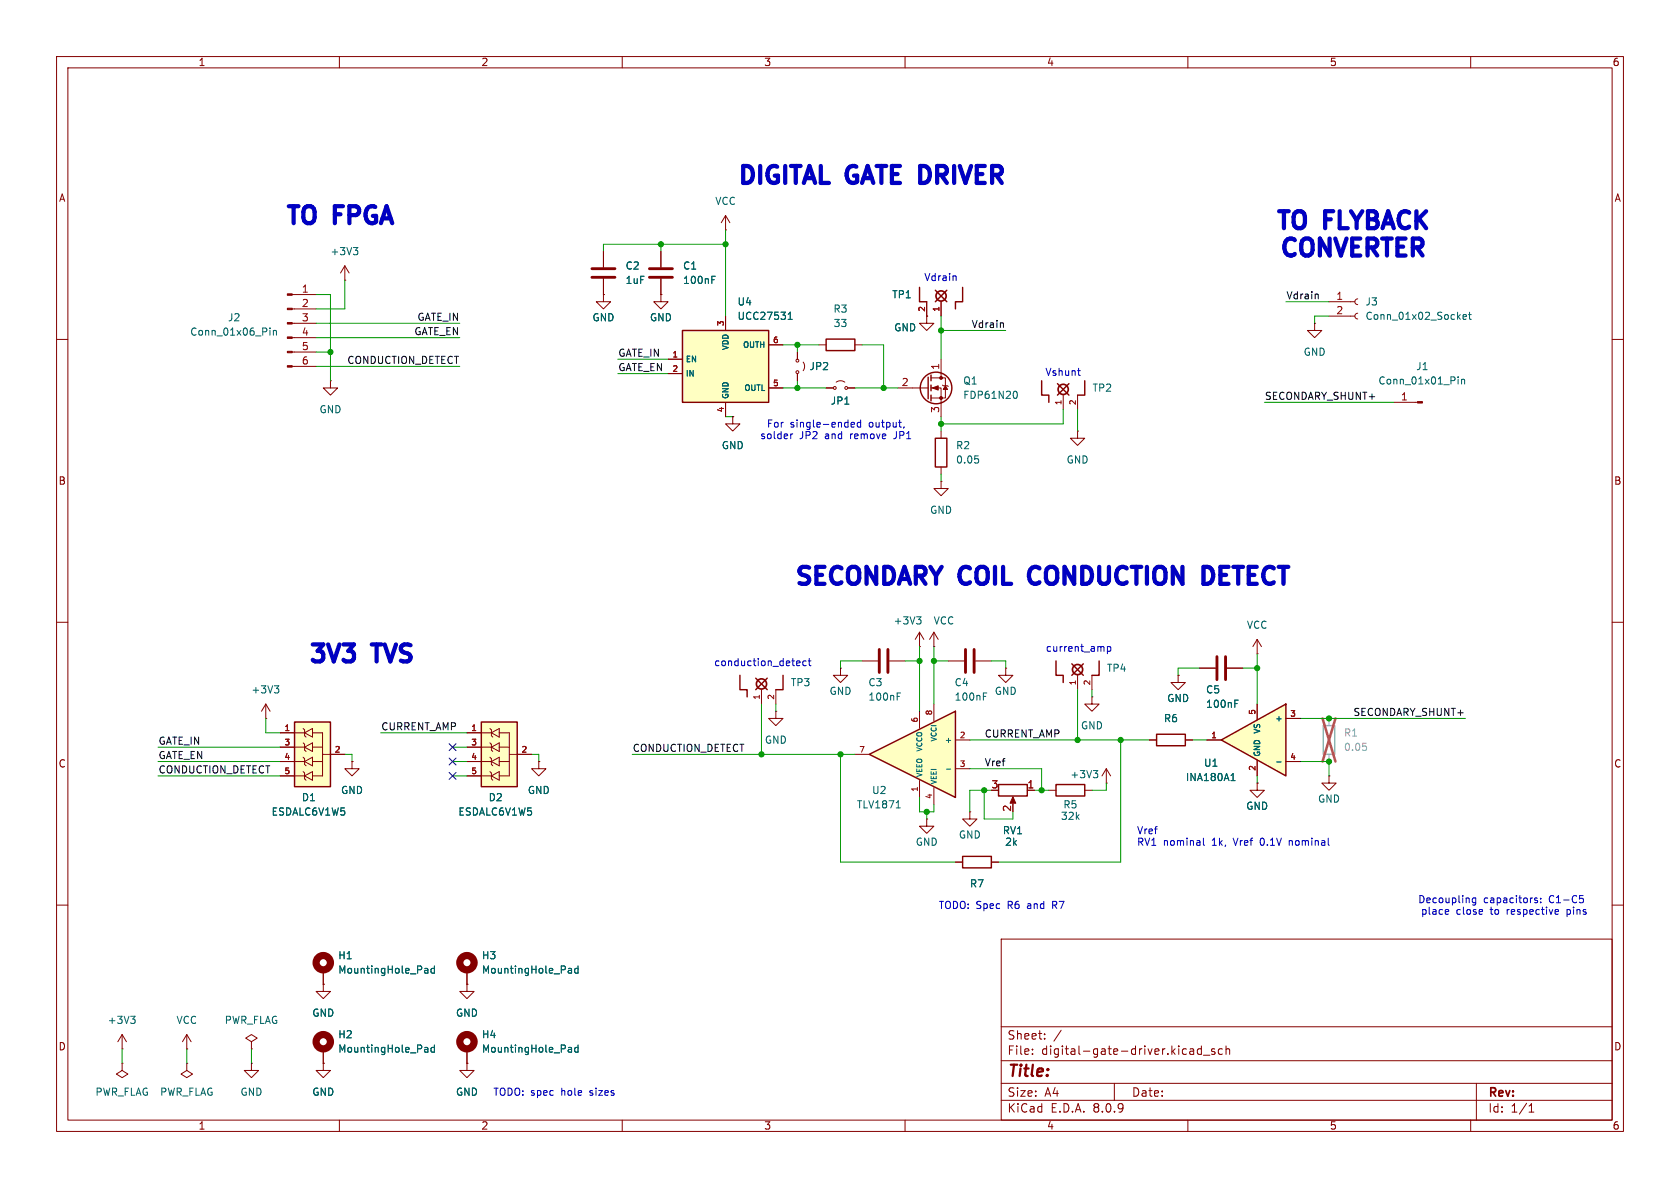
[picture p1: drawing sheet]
<svg xmlns="http://www.w3.org/2000/svg" width="297mm" height="210mm" viewBox="0 0 297 210" stroke-linecap="round" stroke-linejoin="round" font-family="sans-serif">
<g fill="none" stroke="#840000" stroke-width=".18">
<path d="M10 10h277v190h-277zM12 12h273v186h-273zM60 10v2M110 10v2M160 10v2M210 10v2M260 10v2M51.7 59.7h4.2M51.7 57.2h4.2M51.7 54.6h4.2M51.7 52.1h4.2M61 49.5h.1"/>
<path d="M61 47l-.8 1.3M61 47v2.5M61 47l.7 1.3M106.7 52.1v1.2h1.2l-1.2 1.3-1.3-1.3h1.3M106.7 52.1h.1M106.7 44.5v2.7M106.7 49.3v2.8M116.8 52.1v1.2h1.3l-1.3 1.3-1.2-1.3h1.2M116.8 52.1h.1M116.8 44.5v2.7M116.8 49.3v2.8M232.4 57.2v1.2h1.3l-1.3 1.3-1.3-1.3h1.3"/>
<path d="M232.4 57.2h.1M234.9 55.9h4.6M234.9 53.3h4.6M240 55.4l-.3 .1-.2 .4 .2 .3 .3 .2M240 52.8l-.3 .2-.2 .3 .2 .4 .3 .1M10 60h2M51.7 64.8h4.2M51.7 62.2h4.2M58.4 67.3v1.3h1.3l-1.3 1.3-1.3-1.3h1.3M58.4 67.3h.1M166.4 76.2v1.3M188 69.9v2.5"/>
<path d="M190.5 76.2v1.3h1.3l-1.3 1.2-1.3-1.2h1.3M190.5 76.2h.1M190.5 69.9v2.5M246.4 71.1h4.2M285 60h2M166.4 85.1v1.3h1.2l-1.2 1.2-1.3-1.2h1.3M166.4 85.1h.1M166.4 82.6v1.2M10 110h2M152.4 116.8h2.8M157.2 116.8h2.8M167.6 116.8h2.8"/>
<path d="M172.5 116.8h2.8M177.8 118.1v1.3h-1.3l1.3 1.3 1.3-1.3h-1.3M177.8 118.1h.1M190.5 119.4v2.5M193 119.4v2.5M208.3 119.4v1.3h1.2l-1.2 1.2-1.3-1.2h1.3M208.3 119.4h.1M212.1 118.1h2.8M216.9 118.1h2.8M285 110h2M47 127h.1M47 124.5l-.8 1.2"/>
<path d="M47 124.5v2.5M47 124.5l.8 1.2M181.6 139.7h1.3M185.4 139.7h1.3M191.8 139.7h1.2M193 123.2v1.3h1.3l-1.3 1.2-1.2-1.2h1.2M193 123.2h.1M195.6 138.4h.1M195.6 135.9l-.8 1.3M195.6 135.9v2.5M195.6 135.9l.7 1.3M203.2 130.8h1.3"/>
<path d="M209.5 130.8h1.3M234.9 137.2v1.2h1.3l-1.3 1.3-1.2-1.3h1.2M234.9 137.2h.1M163.8 144.8v1.3h1.3l-1.3 1.2-1.2-1.2h1.2M163.8 144.8h.1M168.9 152.4h1.3M171.4 143.5v1.3h1.3l-1.3 1.3-1.2-1.3h1.2M171.4 143.5h.1M175.3 152.4h1.2M179.1 141.2v1M10 160h2M57.1 171.5v2.5"/>
<path d="M82.5 174v1.3h1.3l-1.3 1.2-1.2-1.2h1.2M82.5 174h.1M82.5 171.5v2.5M177 166h108v32h-108zM285 160h2M21.6 185.4h.1M21.6 188v1.2l1 .7-1 .6-1-.6 1-.7M21.6 188h.1M21.6 182.9l-.8 1.3M21.6 182.9v2.5M21.6 182.9l.8 1.3M33 185.4h.1"/>
<path d="M33 188v1.2l1 .7-1 .6-1-.6 1-.7M33 188h.1M33 182.9l-.7 1.3M33 182.9v2.5M33 182.9l.8 1.3M44.4 184.2l1.1-.7-1.1-.6-1 .6 1 .7v1.2M44.4 185.4h.1M44.4 188v1.2h1.3l-1.3 1.3-1.2-1.3h1.2M44.4 188h.1M57.1 188v1.2h1.3l-1.3 1.3-1.2-1.3h1.2M57.1 188h.1M57.1 185.4v2.6"/>
<path d="M60 198v2M82.5 188v1.2h1.3l-1.3 1.3-1.2-1.3h1.2M82.5 188h.1M82.5 185.4v2.6M110 198v2M160 198v2M177 194.5h108M177 191.5h108M177 187.5h108M177 181.5h108M182.5 186.3v.1M182.5 185.5v.1"/>
<path d="M184.7 183.6v.1M184.7 182.8v.1M187.6 182.1l-1.3 2M197 191.5v3M210 198v2M210.5 185.4h.3l.2 .2v.8M211 186.3l-.5 .1M211 185.8h-.5M212.4 185.5l-.4-.1-.3 .3v.4l.1 .2h.6M212.4 184.9v1.5M212.7 186.5h1.2M214.7 185.5l-.3-.1-.2 .2v.2l.5 .2v.3h-.5"/>
<path d="M216.1 185.5l-.4-.1-.3 .3v.4l.1 .2h.6M216.7 185.5l.3-.1 .3 .1 .1 .9M216.7 184.9v1.5M260 198v2M261 191.5v6.5M270.3 196.6h.9M270.3 195.5l.4-.4v1.5"/>
</g>
<g fill="none" stroke="#840000" stroke-width="1.3">
<circle cx="57.1" cy="170.2" r="1.27"/>
<circle cx="82.5" cy="170.2" r="1.27"/>
<circle cx="57.1" cy="184.1" r="1.27"/>
<circle cx="82.5" cy="184.1" r="1.27"/>
</g>
<g fill="none" stroke="#006464" stroke-width=".18">
<path d="M47.7 58v.1M47.7 58.4v.9M48.3 58.4v.9M48.3 58.5l.2-.1 .3 .1 .1 .8M62.5 43.8h.8l-.5 .4M63 44.2l.3 .3v.3l-.3 .2M125.8 49.4h.5M125.8 48.8h.6M258.6 56l.7-.1-.1-.2-.4-.1-.2 .2 .1 .6h.5M259.6 55.6h.5M259.8 55.2v1.1l.3 .2M257.8 66.6v.1"/>
<path d="M257.8 67v.9M258.4 67v.9M258.4 67.2l.2-.2 .3 .1v.8M172.3 80.6h.7M172.9 81.1l.1 .2-.1 .5M48.5 121.2h.8l-.4 .5M49 121.7l.3 .3v.3l-.3 .2M158.6 123.1h.4M158.6 122.5h.6M173.8 123.1h.5M173.8 122.5h.7M193.3 136.2h.8l-.5 .5"/>
<path d="M193.8 136.7l.3 .2v.3l-.3 .3M218.3 124.4h.4M218.3 123.8h.6M23.1 179.6h.8l-.4 .5M75.2 171.2h.4v.8M75.6 172h-.4M75.6 171.5h-.4M76.8 171.2h-.4l-.2 .2 .1 .6h.5M76.8 170.8v1.2M100.6 171.2h.4v.8M101 172h-.4M101 171.5h-.4"/>
<path d="M102.2 170.8v1.2M102.2 171.2h-.4l-.2 .2 .1 .6h.5M23.6 180.1l.3 .3v.3l-.3 .2M75.2 185.2h.4v.8M75.6 185.9l-.4 .1M75.6 185.5h-.4M76.8 185.2h-.4l-.2 .2 .1 .5h.5M76.8 184.7v1.3M100.6 185.2h.4v.8M101 185.9l-.4 .1M101 185.5h-.4M102.2 185.2h-.4l-.2 .2 .1 .5h.5"/>
<path d="M102.2 184.7v1.3"/>
</g>
<g fill="#840000" stroke="#840000" stroke-width=".18">
<path d="M50.8 64.6h.9v.3h-.9z"/>
<path d="M50.8 62.1h.9v.3h-.9z"/>
<path d="M50.8 59.6h.9v.2h-.9z"/>
<path d="M50.8 57h.9v.3h-.9z"/>
<path d="M50.8 54.5h.9v.2h-.9z"/>
<path d="M50.8 51.9h.9v.3h-.9z"/>
<path d="M179.1 140.8l.5 1.2h-1z"/>
<path d="M250.6 71h.9v.2h-.9z"/>
</g>
<path d="M104.6 49h4.1M104.6 47.5h4.1M114.8 49h4.1M114.8 47.5h4.1M155.4 114.8v4.1M157 114.8v4.1M170.7 114.8v4.1M172.2 114.8v4.1M215.1 116.1v4M216.7 116.1v4" fill="none" stroke="#840000" stroke-width=".51"/>
<g fill="none" stroke="#840000" stroke-width=".25">
<path d="M165.4 77.5h2v5.1h-2zM184.1 67.3v2.6h1.3v1.2M186.9 67.8l2.1 2.1M189 67.8l-2.1 2.1M191.8 67.3v2.6h-1.3M186.7 116.8v2.6h1.3v1.3M189.5 117.3l2 2.1M191.5 117.3l-2 2.1M194.3 116.8v2.6h-1.3M176.5 138.7h5.1v2h-5.1zM186.7 138.7h5.1v2h-5.1zM204.5 129.8h5v2h-5z"/>
<path d="M170.2 151.4h5.1v2h-5.1z"/>
</g>
<path d="M233.9 128.3h2.1v5.1h-2.1z" fill="none" stroke="#a1a1a1" stroke-width=".25"/>
<path d="M234.9 127v1.3M234.9 133.4v1.2" fill="none" stroke="#a1a1a1" stroke-width=".18"/>
<path d="M240.9 131.4h.6M241.5 131.9l.1 .2-.1 .5" fill="none" stroke="#989898" stroke-width=".18"/>
<path d="M233.8 127l2.3 7.6M236.1 127l-2.3 7.6" fill="none" stroke="#e75356" stroke-width=".46"/>
<g fill="none" stroke="#840000" stroke-width=".3">
<circle cx="188" cy="68.8" r=".9"/>
<circle cx="190.5" cy="118.4" r=".9"/>
</g>
<path d="M215.9 130.8l11.4-6.3v12.7z" fill="#ffffc2"/>
<path d="M130.8 119.4v2.5h1.3v1.3M133.6 119.9l2 2M135.6 119.9l-2 2M138.4 119.4v2.5h-1.2M215.9 130.8l11.4-6.3v12.7z" fill="none" stroke="#840000" stroke-width=".25"/>
<g fill="none" stroke="#840000" stroke-width=".18">
<path d="M148.6 118.1v1.3h1.3l-1.3 1.3-1.3-1.3h1.3M148.6 118.1h.1M162.6 114.3h.1M162.6 111.8l-.8 1.2M162.6 111.8v2.5M162.6 111.8l.7 1.2M165.1 114.3h.1M165.1 111.8l-.8 1.2M165.1 111.8v2.5M165.1 111.8l.8 1.2M222.2 115.6h.1M222.2 113v2.6"/>
<path d="M222.2 113l-.7 1.3M222.2 113l.8 1.3M134.6 121.9v2.6M137.2 121.9v2.6M213.4 130.8h2.5M222.2 138.4v1.3h1.3l-1.3 1.3-1.2-1.3h1.2M222.2 138.4h.1M222.2 124.5v2.8M222.2 134.4v2.8M227.3 127h2.6M227.3 134.6h2.6"/>
</g>
<path d="M162 109h.8l-.4 .5M162.6 109.5l.2 .3v.3l-.2 .2M217.6 138h.8M217.9 136.9l.1-.2v1.3M225.7 134.7h.8" fill="none" stroke="#006464" stroke-width=".18"/>
<circle cx="134.6" cy="120.9" r=".9" fill="none" stroke="#840000" stroke-width=".3"/>
<path d="M153.7 133.4l15.2-7.7v15.3z" fill="#ffffc2"/>
<path d="M146 59.9h5.1v2.1h-5.1zM162.6 50.8v2.5h1.2M165.4 51.3l2 2M167.4 51.3l-2 2M170.2 50.8v2.5h-1.3v1.3M153.7 133.4l15.2-7.7v15.3z" fill="none" stroke="#840000" stroke-width=".25"/>
<g fill="none" stroke="#840000" stroke-width=".18">
<path d="M128.3 38.1l-.8 1.3M128.3 38.1v2.5M128.3 38.1l.7 1.3M128.3 40.6h.1M163.8 53.3v2.6M166.4 53.3v2.6M141 62.2v1.3M141 66v1.3M142 64l.2 .8-.2 .7M144.8 61h1.2M151.1 61h1.3M95.2 134.6v1.3h1.3l-1.3 1.3-1.2-1.3h1.2"/>
<path d="M95.2 134.6h.1M137.2 125.7v1.3h1.2l-1.2 1.3-1.3-1.3h1.3M137.2 125.7h.1M151.1 133.4h2.6M162.6 125.7v3M162.6 138v3M165.1 124.5v3M165.1 139.2v3M168.9 130.8h2.5M168.9 135.9h2.5"/>
<circle cx="141" cy="65.8" r=".25"/>
<circle cx="141" cy="63.8" r=".25"/>
</g>
<path d="M167.3 136h.8M158.4 142.8h.8" fill="none" stroke="#006464" stroke-width=".18"/>
<circle cx="166.4" cy="52.3" r=".9" fill="none" stroke="#840000" stroke-width=".3"/>
<path d="M85.1 127.6h6.3v11.5h-6.3z" fill="#ffffc2"/>
<g fill="none" stroke="#840000" stroke-width=".25">
<path d="M164.1 66.7v3.8M164.6 66.3v1M164.6 68.1v1M164.6 69.9v1M85.1 127.6h6.3v11.5h-6.3z"/>
<circle cx="165.5" cy="68.6" r="2.79"/>
</g>
<g fill="none" stroke="#840000" stroke-width=".18">
<path d="M163.8 55.9v1.3h1.3l-1.3 1.2-1.2-1.2h1.2M163.8 55.9h.1M146 68.6h1.3M147.8 67.6l.8-.3 .8 .3M149.9 68.6h1.2M158.7 68.6h5.4M164.6 68.6h1.8v5.1M164.6 66.8h2.5v3.6h-2.5M166.4 63.5v3.3M166.6 68.1l.2 .1h.7l.1 .1M82.5 137.2h4.4M82.5 134.6h4.4"/>
<path d="M82.5 132.1h4.4M82.5 129.5h4.4M86.6 136.4l.3 .3v1l.2 .2M86.6 133.9l.3 .2v1l.2 .3M86.6 131.3l.3 .3v1l.2 .2M86.6 128.8l.3 .2v1l.2 .3M86.9 137.2l1.4-.8v1.5zM86.9 134.6l1.4-.7v1.5zM86.9 132.1l1.4-.8v1.5zM86.9 129.5l1.4-.7v1.5zM88.3 129.5h1.7v7.7h-1.7M88.3 134.6h1.7"/>
<path d="M88.3 132.1h1.7M90 133.4h4M57.1 174v1.3h1.3l-1.3 1.2-1.2-1.2h1.2M57.1 174h.1"/>
<circle cx="147.6" cy="68.6" r=".25"/>
<circle cx="149.6" cy="68.6" r=".25"/>
</g>
<g fill="#840000" stroke="#840000" stroke-width=".18">
<path d="M164.8 68.6l1.1-.4v.8z"/>
<path d="M167.1 68.2l.4 .6h-.7z"/>
<circle cx="166.4" cy="70.4" r=".25"/>
<circle cx="166.4" cy="66.8" r=".25"/>
</g>
<path d="M179.4 69.2a.68 .68 0 0 1 .5 .6 .68 .68 0 0 1-.5 .6" fill="none" stroke="#006464" stroke-width=".18"/>
<path d="M120.6 58.4h15.3v12.7h-15.3z" fill="#ffffc2"/>
<path d="M120.6 58.4h15.3v12.7h-15.3z" fill="none" stroke="#840000" stroke-width=".25"/>
<path d="M128.3 55.9v2.5M118.1 63.5h2.5M118.1 66h2.5M128.3 71.1v2.6M129.5 73.7v1.2h1.3l-1.3 1.3-1.2-1.3h1.2M129.5 73.7h.1M135.9 68.6h2.5M135.9 61h2.5M62.2 134.6v1.3h1.3l-1.3 1.3-1.2-1.3h1.2M62.2 134.6h.1" fill="none" stroke="#840000" stroke-width=".18"/>
<path d="M139.3 56.5h.8M139.3 55.6l.4-.4v1.3" fill="none" stroke="#006464" stroke-width=".18"/>
<path d="M52.1 127.6h6.3v11.5h-6.3z" fill="#ffffc2"/>
<path d="M52.1 127.6h6.3v11.5h-6.3z" fill="none" stroke="#840000" stroke-width=".25"/>
<g fill="none" stroke="#840000" stroke-width=".18">
<path d="M106.7 52.1h.1M106.7 44.5v2.7M106.7 49.3v2.8M116.8 52.1h.1M116.8 44.5v2.7M116.8 49.3v2.8M128.3 55.9v2.5M163.8 55.9h.1M163.8 53.3v2.6M166.4 53.3v2.6M118.1 63.5h2.5M118.1 66h2.5"/>
<path d="M128.3 71.1v2.6M129.5 73.7h.1M135.9 68.6h2.5M135.9 61h2.5M141 62.2v1.3M141 66v1.3M146 68.6h1.3M149.9 68.6h1.2M208.3 119.4h.1M212.1 118.1h2.8M216.9 118.1h2.8M49.5 137.2h4.3"/>
<path d="M49.5 134.6h4.3M49.5 132.1h4.3M49.5 129.5h4.3M53.6 136.4l.2 .3v1l.3 .2M53.6 133.9l.2 .2v1l.3 .3M53.6 131.3l.2 .3v1l.3 .2M53.6 128.8l.2 .2v1l.3 .3M53.8 137.2l1.4-.8v1.5zM53.8 134.6l1.4-.7v1.5zM53.8 132.1l1.4-.8v1.5zM53.8 129.5l1.4-.7v1.5zM55.2 129.5h1.8v7.7h-1.8"/>
<path d="M55.2 134.6h1.8M55.2 132.1h1.8M57 133.4h4M62.2 134.6h.1M82.5 137.2h2.6M82.5 134.6h2.6M82.5 132.1h2.6M82.5 129.5h2.6M91.4 133.4h2.6M95.2 134.6h.1M181.6 139.7h1.3M203.2 130.8h1.3"/>
<path d="M209.5 130.8h1.3M213.4 130.8h2.5M222.2 138.4h.1M222.2 124.5v2.8M222.2 134.4v2.8M227.3 134.6h2.6M227.3 127h2.6M168.9 152.4h1.3M175.3 152.4h1.2M57.1 174h.1M57.1 171.5v2.5M82.5 174h.1"/>
<path d="M82.5 171.5v2.5M57.1 188h.1M57.1 185.4v2.6M82.5 188h.1M82.5 185.4v2.6"/>
</g>
<path d="M177.2 57.1l.2 .1v.7M232.9 52l.2 .2v.6" fill="none" stroke="#0f0f0f" stroke-width=".18"/>
<g fill="none" stroke="#0000c2" stroke-width=".18">
<path d="M168.8 48.8l.2 .1v.7M139.8 76.7v.9M139.9 76.8l-.1 .1M150.5 75.1l.6-.1-.1-.3h-.4l-.1 .1v.6h.5M152.2 74.7h-.4l-.3 .2 .2 .5h.5M152.2 74.2v1.3M159.8 75.4l-.1 .3M190.5 65.5h.5M190.7 66.3l.3 .1M141 116.8l.4 .1v.2l-.6 .2M141.4 117.6l-.4 .1M142.5 116.9l-.3-.1-.3 .3 .1 .5h.5"/>
<path d="M142.9 116.8h.5M143.1 116.4v1.1l.3 .2M195.8 114.3v1.3M195.8 114.4l.3-.1 .3 .2-.1 .6h-.5M212.7 148.2v1.1l.2 .1M227.9 148.6v.8M228.1 148.6l-.2 .1M260.9 158.7v1.1l-.3 .2-.3-.1M260.9 158.8l-.4-.1-.2 .3 .1 .5h.5M271.8 158.8l-.3-.1-.2 .2 .1 .2 .4 .1v.3h-.5M272.4 159.5v.1M272.4 158.8v.1"/>
<path d="M279.3 158.3h.6M279.4 158.8h.3l.2 .2v.5l-.5 .1M256.1 161.6h-.4M256.1 160.8v.3l-.6 .1M275.1 160.8h.4v.3l-.6 .1M275.5 161.6h-.4"/>
</g>
<path d="M182.9 100.2a1.64 1.64 0 0 0-.7 2.6l.3 .3 .4 .1M212.8 100.2h.7a1.64 1.64 0 0 1 .7 2.6l-.3 .3-.4 .1h-.7" fill="none" stroke="#0000c2" stroke-width=".75"/>
<g fill="none" stroke="#009600" stroke-width=".18">
<path d="M55.9 59.7h25.4M55.9 52.1h2.5v15.2M55.9 57.2h25.4M61 49.5v5.1h-5.1M116.8 43.2v1.3M128.3 43.2h-21.6v1.3M128.3 40.6v15.3M166.4 55.9v7.6M166.4 58.4h11.4M227.3 53.3h7.6M234.9 55.9h-2.5v1.3M55.9 62.2h2.5"/>
<path d="M55.9 64.8h25.4M109.2 63.5h8.9M109.2 66h8.9M128.3 73.7h1.2M138.4 61h6.4M138.4 68.6h7.6M141 61v1.2M141 67.3v1.3M151.1 68.6h7.6M152.4 61h3.8v7.6M166.4 73.7v2.5M188 72.4v2.5h-21.6"/>
<path d="M190.5 72.4v3.8M223.5 71.1h22.9M166.4 83.8v1.3M152.4 116.8h-3.8v1.3M160 116.8h2.6M162.6 114.3v11.4M165.1 114.3v10.2M165.1 116.8h2.5M175.3 116.8h2.5v1.3M212.1 118.1h-3.8v1.3M219.7 118.1h2.5M222.2 115.6v8.9"/>
<path d="M27.9 134.6h21.6M27.9 137.2h21.6M27.9 132.1h21.6M47 127v2.5h2.5M61 133.4h1.2v1.2M67.3 129.5h15.2M80 134.6h2.5M80 137.2h2.5M80 132.1h2.5M94 133.4h1.2v1.2M111.8 133.4h39.3M134.6 124.5v8.9"/>
<path d="M137.2 124.5v1.2M148.6 133.4v19h20.3M171.4 130.8h31.8M171.4 135.9h12.7v3.8M174 139.7v5.1h5.1v-1.3M175.3 139.7h-3.9v3.8M182.9 139.7h2.5M190.5 121.9v8.9M193 121.9v1.3M195.6 138.4v1.3h-2.6M198.1 130.8v21.6h-21.6M210.8 130.8h2.6"/>
<path d="M222.2 137.2v1.2M229.9 134.6h5v2.6M229.9 127h29.2M162.6 141v2.5h2.5v-1.3M163.8 143.5v1.3M21.6 185.4v2.6M33 185.4v2.6M44.4 185.4v2.6"/>
</g>
<path d="M79.4 131.5l1.2 1.2M79.4 136.6l1.2 1.2M79.4 134l1.2 1.2M80.6 131.5l-1.2 1.2M80.6 136.6l-1.2 1.2M80.6 134l-1.2 1.2" fill="none" stroke="#000084" stroke-width=".18"/>
<g fill="none" stroke="#006464" stroke-width=".18">
<path d="M125.8 49.4h.5M125.8 48.8h.6M139.3 56.5h.8M139.3 55.6l.4-.4v1.3M217.6 138h.8M217.9 136.9l.1-.2v1.3M218.3 124.4h.4M218.3 123.8h.6M225.7 134.7h.8M75.2 171.2h.4v.8M75.6 172h-.4M75.6 171.5h-.4"/>
<path d="M76.8 170.8v1.2M76.8 171.2h-.4l-.2 .2 .1 .6h.5M100.6 171.2h.4v.8M101 172h-.4M101 171.5h-.4M102.2 171.2h-.4l-.2 .2 .1 .6h.5M102.2 170.8v1.2M75.2 185.2h.4v.8M75.6 185.9l-.4 .1M75.6 185.5h-.4M76.8 185.2h-.4l-.2 .2 .1 .5h.5M76.8 184.7v1.3"/>
<path d="M100.6 185.2h.4v.8M101 185.9l-.4 .1M101 185.5h-.4M102.2 185.2h-.4l-.2 .2 .1 .5h.5M102.2 184.7v1.3"/>
</g>
<g fill="#009600" stroke="#009600" stroke-width=".18">
<circle cx="166.4" cy="74.9" r=".46"/>
<circle cx="166.4" cy="58.4" r=".46"/>
<circle cx="141" cy="61" r=".46"/>
<circle cx="156.2" cy="68.6" r=".46"/>
<circle cx="141" cy="68.6" r=".46"/>
<circle cx="163.8" cy="143.5" r=".46"/>
<circle cx="234.9" cy="134.6" r=".46"/>
<circle cx="184.1" cy="139.7" r=".46"/>
<circle cx="174" cy="139.7" r=".46"/>
<circle cx="128.3" cy="43.2" r=".46"/>
<circle cx="116.8" cy="43.2" r=".46"/>
<circle cx="58.4" cy="62.2" r=".46"/>
<circle cx="165.1" cy="116.8" r=".46"/>
<circle cx="162.6" cy="116.8" r=".46"/>
<circle cx="148.6" cy="133.4" r=".46"/>
<circle cx="134.6" cy="133.4" r=".46"/>
<circle cx="234.9" cy="127" r=".46"/>
<circle cx="222.2" cy="118.1" r=".46"/>
<circle cx="190.5" cy="130.8" r=".46"/>
<circle cx="198.1" cy="130.8" r=".46"/>
</g>
<g font-size="4.2" fill="#0000c2">
<text x="129.9" y="33.6">DIGITAL</text>
<text x="149.9" y="33.6">GATE DRIVER</text>
<text x="49.9" y="40.7">TO</text>
<text x="59.3" y="40.7">FPGA</text>
<text x="225" y="41.6">TO</text>
<text x="234.4" y="41.6">FLYBACK</text>
<text x="225.7" y="46.4">CONVERTER</text>
<text x="139.9" y="104.5">SECONDARY</text>
<text x="169.9" y="104.5">COIL</text>
<text x="183.8" y="104.5">CONDUCTION</text>
<text x="216.2" y="104.5">DETECT</text>
<text x="54" y="118.2">3V3</text>
<text x="66.3" y="118.2">TVS</text>
</g>
<text font-size="2.8" fill="#840000" x="178" y="190.9">Title:</text>
<g font-size="2.1" fill="#840000">
<text x="178" y="184">Sheet:</text>
<text x="178" y="186.7">File:</text>
<text x="184.1" y="186.7">digital-gate-driver.kicad_sch</text>
<text x="178" y="196.9">KiCad</text>
<text x="178" y="194.1">Size:</text>
<text x="184.7" y="194.1">A4</text>
<text x="185.7" y="196.9">E.D.A.</text>
<text x="193.3" y="196.9">8.0.9</text>
<text x="200" y="194.1">Date:</text>
<text x="263" y="194.3">Rev:</text>
<text x="263" y="196.9">Id:</text>
<text x="267.1" y="196.9">1/1</text>
</g>
<g font-size="1.8" fill="#840000">
<text x="35" y="11.9">1</text>
<text x="85" y="11.9">2</text>
<text x="135" y="11.9">3</text>
<text x="185" y="11.9">4</text>
<text x="235" y="11.9">5</text>
<text x="285" y="11.9">6</text>
<text x="10.3" y="35.9">A</text>
<text x="285.3" y="35.9">A</text>
<text x="10.3" y="85.9">B</text>
<text x="285.3" y="85.9">B</text>
<text x="10.3" y="135.9">C</text>
<text x="285.3" y="135.9">C</text>
<text x="10.3" y="185.9">D</text>
<text x="285.3" y="185.9">D</text>
<text x="35" y="199.9">1</text>
<text x="85" y="199.9">2</text>
<text x="135" y="199.9">3</text>
<text x="185" y="199.9">4</text>
<text x="235" y="199.9">5</text>
<text x="285" y="199.9">6</text>
</g>
<g font-size="1.8" fill="#006464">
<text x="126.4" y="36.4">VCC</text>
<text x="58.3" y="45.3">+3V3</text>
<text x="110.5" y="47.9">C2</text>
<text x="120.7" y="47.9">C1</text>
<text x="110.5" y="50.4">1uF</text>
<text x="120.7" y="50.4">100nF</text>
<text x="157.6" y="52.9">TP1</text>
<text x="33.5" y="59.5">Conn_01x06_Pin</text>
<text x="40.2" y="57">J2</text>
<text x="104.6" y="57">GND</text>
<text x="114.8" y="57">GND</text>
<text x="130.3" y="54.2">U4</text>
<text x="130.3" y="56.7">UCC27531</text>
<text x="147.2" y="55.5">R3</text>
<text x="147.3" y="58">33</text>
<text x="158" y="58.8">GND</text>
<text x="241.3" y="54.2">J3</text>
<text x="241.3" y="56.7">Conn_01x02_Socket</text>
<text x="143" y="65.6">JP2</text>
<text x="230.4" y="63.1">GND</text>
<text x="250.3" y="65.6">J1</text>
<text x="146.8" y="71.7">JP1</text>
<text x="170.2" y="70.7">FDP61N20</text>
<text x="170.2" y="68.2">Q1</text>
<text x="193" y="69.4">TP2</text>
<text x="243.6" y="68.2">Conn_01x01_Pin</text>
<text x="56.4" y="73.3">GND</text>
<text x="127.5" y="79.6">GND</text>
<text x="168.9" y="79.6">R2</text>
<text x="168.9" y="82.1">0.05</text>
<text x="188.5" y="82.1">GND</text>
<text x="164.3" y="91">GND</text>
<text x="157.9" y="110.6">+3V3</text>
<text x="165" y="110.6">VCC</text>
<text x="220.3" y="111.4">VCC</text>
<text x="195.6" y="119">TP4</text>
<text x="44.3" y="122.8">+3V3</text>
<text x="139.7" y="121.5">TP3</text>
<text x="146.6" y="123">GND</text>
<text x="153.4" y="121.5">C3</text>
<text x="153.4" y="124.1">100nF</text>
<text x="168.7" y="121.5">C4</text>
<text x="168.7" y="124.1">100nF</text>
<text x="175.8" y="123">GND</text>
<text x="206.2" y="124.3">GND</text>
<text x="213.1" y="122.8">C5</text>
<text x="213.1" y="125.3">100nF</text>
<text x="135.1" y="131.7">GND</text>
<text x="191" y="129.1">GND</text>
<text x="205.7" y="127.9">R6</text>
<text x="189.1" y="137.8">+3V3</text>
<text x="212.8" y="135.7">U1</text>
<text x="53.3" y="141.8">D1</text>
<text x="60.2" y="140.6">GND</text>
<text x="86.3" y="141.8">D2</text>
<text x="93.2" y="140.6">GND</text>
<text x="151.4" y="143.1">TLV1871</text>
<text x="154.1" y="140.6">U2</text>
<text x="187.9" y="143.1">R5</text>
<text x="209.5" y="138.3">INA180A1</text>
<text x="220.2" y="143.4">GND</text>
<text x="232.9" y="142.1">GND</text>
<text x="47.9" y="144.4">ESDALC6V1W5</text>
<text x="80.9" y="144.4">ESDALC6V1W5</text>
<text x="161.8" y="149.7">GND</text>
<text x="169.4" y="148.4">GND</text>
<text x="177.2" y="147.7">RV1</text>
<text x="177.6" y="149.7">2k</text>
<text x="187.5" y="145.1">32k</text>
<text x="171.4" y="157.1">R7</text>
<text x="59.7" y="169.8">H1</text>
<text x="59.7" y="172.3">MountingHole_Pad</text>
<text x="85.1" y="169.8">H3</text>
<text x="85.1" y="172.3">MountingHole_Pad</text>
<text x="55.1" y="179.9">GND</text>
<text x="80.5" y="179.9">GND</text>
<text x="18.9" y="181.2">+3V3</text>
<text x="31.1" y="181.2">VCC</text>
<text x="39.6" y="181.2">PWR_FLAG</text>
<text x="59.7" y="183.7">H2</text>
<text x="85.1" y="183.7">H4</text>
<text x="59.7" y="186.3">MountingHole_Pad</text>
<text x="85.1" y="186.3">MountingHole_Pad</text>
<text x="16.8" y="193.9">PWR_FLAG</text>
<text x="28.2" y="193.9">PWR_FLAG</text>
<text x="42.4" y="193.9">GND</text>
<text x="55.1" y="193.9">GND</text>
<text x="80.5" y="193.9">GND</text>
</g>
<g font-size="1.8" fill="#a90000">
<text x="53.3" y="51.8">1</text>
<text x="236.1" y="53.1">1</text>
<text x="53.3" y="54.4">2</text>
<text x="53.3" y="56.9">3</text>
<text x="53.3" y="59.4">4</text>
<text x="236.1" y="55.6">2</text>
<text x="53.3" y="62">5</text>
<text x="53.3" y="64.5">6</text>
<text x="166.1" y="65.5" transform="rotate(-90 166.1 65.5)">1</text>
<text x="159.3" y="68.3">2</text>
<text x="247.6" y="70.9">1</text>
<text x="166.1" y="73.1" transform="rotate(-90 166.1 73.1)">3</text>
<text x="175.2" y="139.4">3</text>
<text x="178.8" y="143.6" transform="rotate(-90 178.8 143.6)">2</text>
<text x="181.5" y="139.4">1</text>
</g>
<g font-size="1.8" fill="#0000c2">
<text x="163.3" y="49.9">Vdrain</text>
<text x="184.7" y="66.7">Vshunt</text>
<text x="134.3" y="77.8">solder</text>
<text x="135.5" y="75.8">For</text>
<text x="139.7" y="75.8">single-ended</text>
<text x="141.3" y="77.8">JP2</text>
<text x="146" y="77.8">and</text>
<text x="150.6" y="77.8">remove</text>
<text x="153.7" y="75.8">output,</text>
<text x="158.5" y="77.8">JP1</text>
<text x="126.2" y="118">conduction_detect</text>
<text x="184.8" y="115.4">current_amp</text>
<text x="200.9" y="147.7">Vref</text>
<text x="200.9" y="149.7">RV1</text>
<text x="205.7" y="149.7">nominal</text>
<text x="214.4" y="149.7">1k,</text>
<text x="218.4" y="149.7">Vref</text>
<text x="223.3" y="149.7">0.1V</text>
<text x="228.5" y="149.7">nominal</text>
<text x="165.9" y="160.9">TODO: Spec</text>
<text x="178.2" y="160.9">R6</text>
<text x="181.9" y="160.9">and</text>
<text x="186.5" y="160.9">R7</text>
<text x="250.6" y="159.9">Decoupling</text>
<text x="251.1" y="161.9">place</text>
<text x="257.4" y="161.9">close</text>
<text x="262.3" y="159.9">capacitors:</text>
<text x="263.6" y="161.9">to</text>
<text x="266.7" y="161.9">respective</text>
<text x="274" y="159.9">C1-C5</text>
<text x="277.4" y="161.9">pins</text>
<text x="87.1" y="193.9">TODO: spec</text>
<text x="99.3" y="193.9">hole</text>
<text x="104.5" y="193.9">sizes</text>
</g>
<g font-size="1.8" fill="#0f0f0f">
<text x="227.3" y="53">Vdrain</text>
<text x="73.2" y="59.3">GATE_EN</text>
<text x="73.7" y="56.8">GATE_IN</text>
<text x="171.7" y="58.1">Vdrain</text>
<text x="61.3" y="64.4">CONDUCTION_DETECT</text>
<text x="109.2" y="63.2">GATE_IN</text>
<text x="109.2" y="65.7">GATE_EN</text>
<text x="223.5" y="70.8">SECONDARY_SHUNT+</text>
<text x="27.9" y="131.7">GATE_IN</text>
<text x="67.3" y="129.2">CURRENT_AMP</text>
<text x="174" y="130.5">CURRENT_AMP</text>
<text x="239.2" y="126.7">SECONDARY_SHUNT+</text>
<text x="27.9" y="136.8">CONDUCTION_DETECT</text>
<text x="27.9" y="134.3">GATE_EN</text>
<text x="111.8" y="133">CONDUCTION_DETECT</text>
<text x="174" y="135.5">Vref</text>
</g>
<g font-size="1.8" fill="#989898">
<text x="237.5" y="130.4">R1</text>
<text x="237.5" y="132.9">0.05</text>
</g>
<g font-size="1.4" fill="#a90000">
<text x="128" y="57.8" transform="rotate(-90 128 57.8)">3</text>
<text x="163.6" y="55.2" transform="rotate(-90 163.6 55.2)">2</text>
<text x="166.1" y="55.2" transform="rotate(-90 166.1 55.2)">1</text>
<text x="118.8" y="63.2">1</text>
<text x="118.8" y="65.8">2</text>
<text x="136.6" y="60.7">6</text>
<text x="136.6" y="68.3">5</text>
<text x="187.7" y="71.7" transform="rotate(-90 187.7 71.7)">1</text>
<text x="190.2" y="71.7" transform="rotate(-90 190.2 71.7)">2</text>
<text x="128" y="73" transform="rotate(-90 128 73)">4</text>
<text x="134.4" y="123.8" transform="rotate(-90 134.4 123.8)">1</text>
<text x="136.9" y="123.8" transform="rotate(-90 136.9 123.8)">2</text>
<text x="190.2" y="121.3" transform="rotate(-90 190.2 121.3)">1</text>
<text x="192.8" y="121.3" transform="rotate(-90 192.8 121.3)">2</text>
<text x="50.2" y="129.3">1</text>
<text x="50.2" y="131.8">3</text>
<text x="83.2" y="129.3">1</text>
<text x="83.2" y="131.8">3</text>
<text x="162.3" y="127.8" transform="rotate(-90 162.3 127.8)">6</text>
<text x="164.8" y="126.6" transform="rotate(-90 164.8 126.6)">8</text>
<text x="169.6" y="130.6">2</text>
<text x="214" y="130.6">1</text>
<text x="222" y="126.5" transform="rotate(-90 222 126.5)">5</text>
<text x="228" y="126.7">3</text>
<text x="50.2" y="134.4">4</text>
<text x="50.2" y="136.9">5</text>
<text x="59.1" y="133.1">2</text>
<text x="83.2" y="134.4">4</text>
<text x="83.2" y="136.9">5</text>
<text x="92.1" y="133.1">2</text>
<text x="151.8" y="133.1">7</text>
<text x="169.6" y="135.6">3</text>
<text x="222" y="136.4" transform="rotate(-90 222 136.4)">2</text>
<text x="228" y="134.4">4</text>
<text x="162.3" y="140.1" transform="rotate(-90 162.3 140.1)">1</text>
<text x="164.8" y="141.3" transform="rotate(-90 164.8 141.3)">4</text>
</g>
<g font-size="1.4" fill="#006464">
<text x="121.2" y="64.2">EN</text>
<text x="129" y="62" transform="rotate(-90 129 62)">VDD</text>
<text x="131.2" y="61.7">OUTH</text>
<text x="121.2" y="66.8">IN</text>
<text x="129" y="70.6" transform="rotate(-90 129 70.6)">GND</text>
<text x="131.5" y="69.3">OUTL</text>
<text x="166.9" y="131.5">+</text>
<text x="225.3" y="127.7">+</text>
<text x="223" y="133.9" transform="rotate(-90 223 133.9)">GND VS</text>
</g>
<g font-size="1.3" fill="#006464">
<text x="165.8" y="131.2" transform="rotate(-90 165.8 131.2)">VCCI</text>
<text x="163.2" y="137.5" transform="rotate(-90 163.2 137.5)">VEEO</text>
<text x="163.2" y="133" transform="rotate(-90 163.2 133)">VCCO</text>
<text x="165.8" y="138.7" transform="rotate(-90 165.8 138.7)">VEEI</text>
</g>
</svg>
